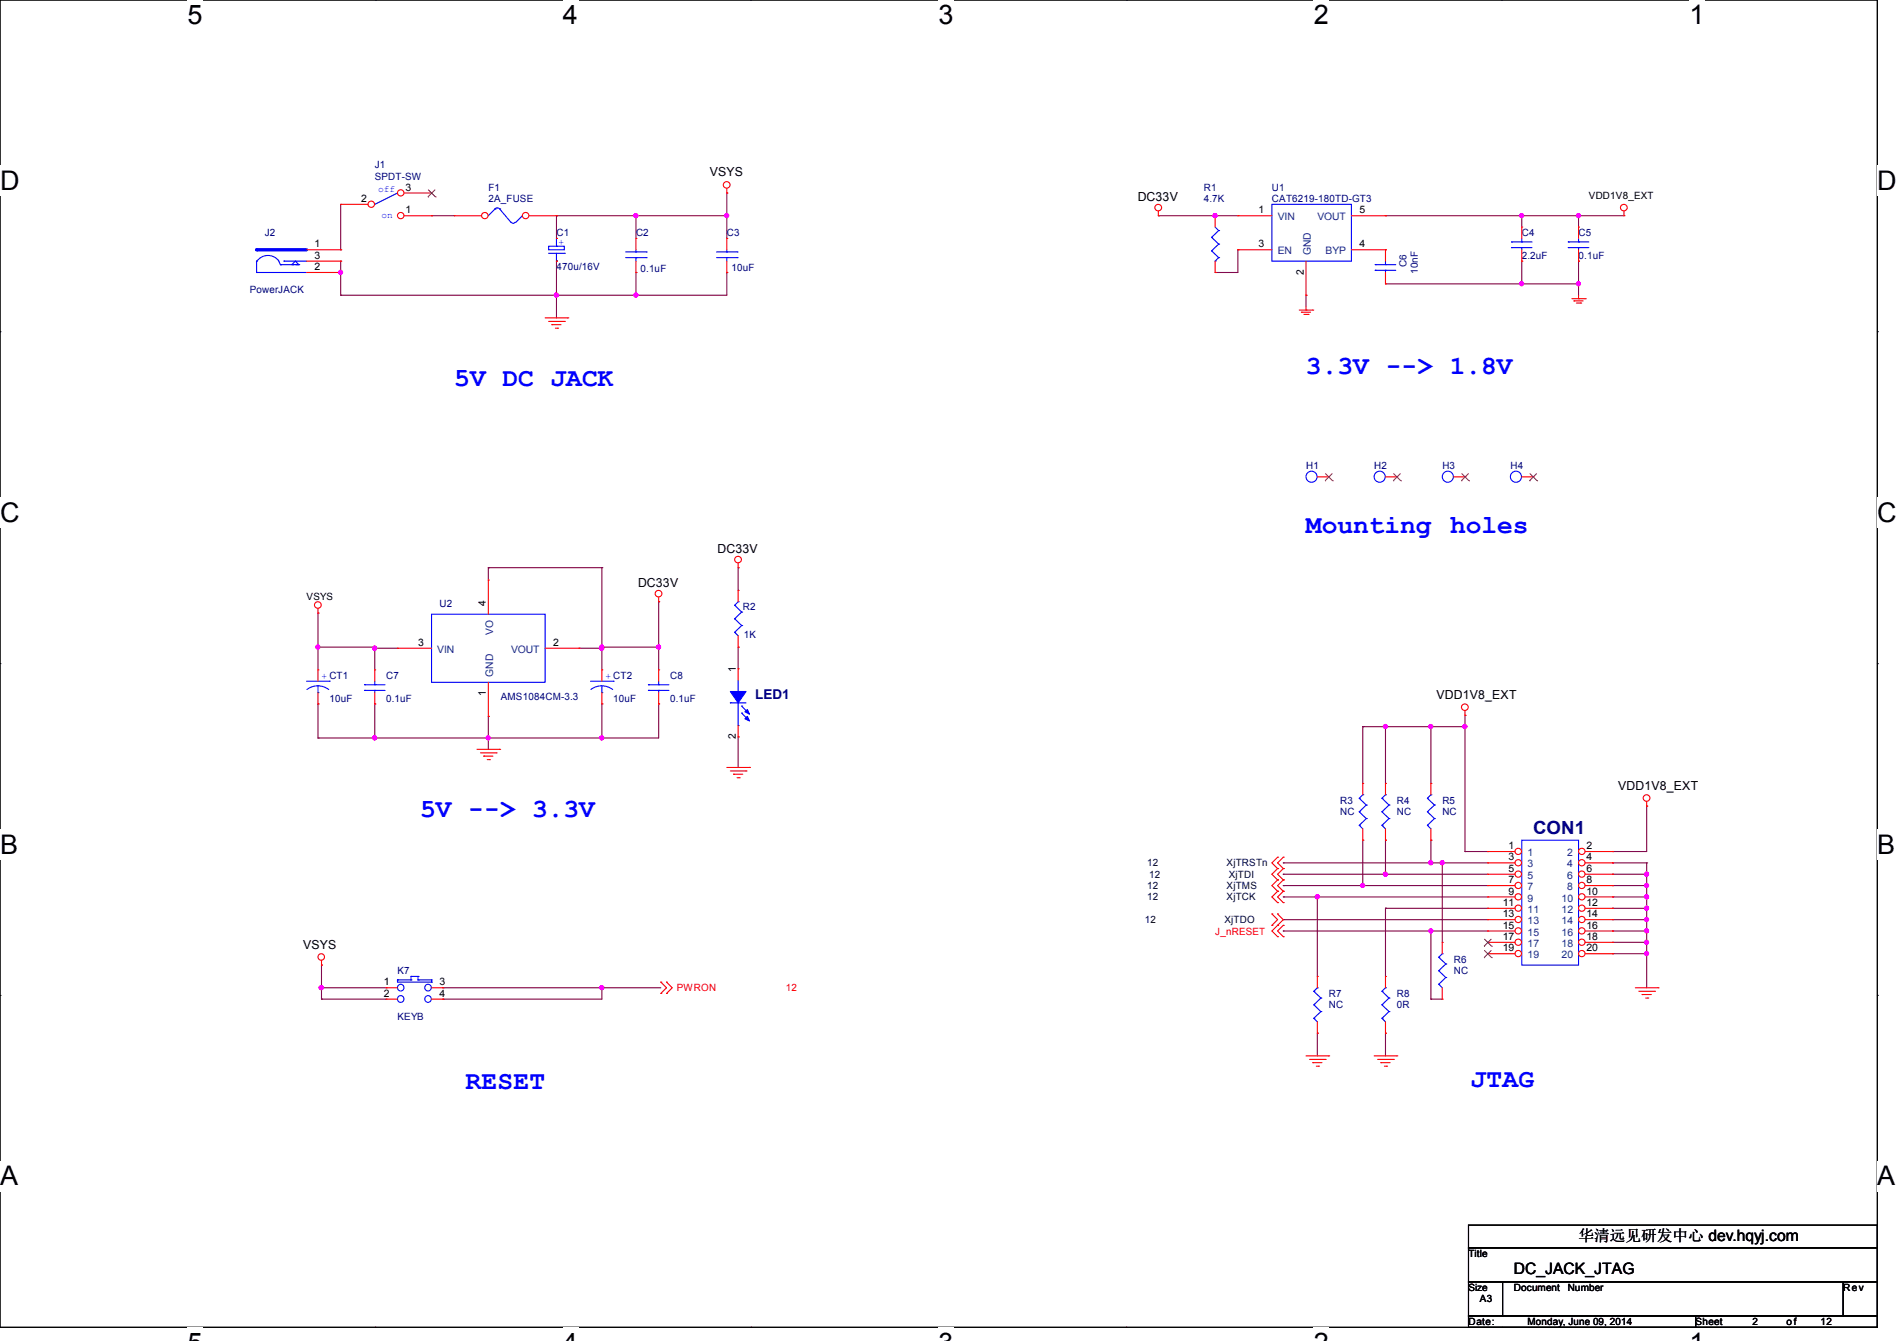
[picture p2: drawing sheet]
<svg xmlns="http://www.w3.org/2000/svg" width="297mm" height="210mm" viewBox="0 0 297 210" stroke-linecap="round" stroke-linejoin="round" font-family="sans-serif">
<path d="M0 0h293.9v207.9h-293.9z" fill="none" stroke="#000" stroke-width=".17"/>
<g fill="#fff">
<path d="M29.4 0h2.3v4.7h-2.3z"/>
<path d="M29.4 207.9h2.3v2.1h-2.3z"/>
</g>
<path d="M58.8 0h.1M58.8 207.9h.1" fill="none" stroke="#000" stroke-width=".17"/>
<g fill="#fff">
<path d="M88.1 0h2.4v4.7h-2.4z"/>
<path d="M88.1 207.9h2.4v2.1h-2.4z"/>
</g>
<path d="M117.6 0h.1M117.6 207.9h.1" fill="none" stroke="#000" stroke-width=".17"/>
<g fill="#fff">
<path d="M146.9 0h2.4v4.7h-2.4z"/>
<path d="M146.9 207.9h2.4v2.1h-2.4z"/>
</g>
<path d="M176.3 0h.1M176.3 207.9h.1" fill="none" stroke="#000" stroke-width=".17"/>
<g fill="#fff">
<path d="M205.7 0h2.4v4.7h-2.4z"/>
<path d="M205.7 207.9h2.4v2.1h-2.4z"/>
</g>
<path d="M235.1 0h.1M235.1 207.9h.1" fill="none" stroke="#000" stroke-width=".17"/>
<g fill="#fff">
<path d="M264.5 0h2.4v4.7h-2.4z"/>
<path d="M264.5 207.9h2.4v2.1h-2.4z"/>
<path d="M0 26h3v4.7h-3z"/>
<path d="M293.9 26h3.1v4.7h-3.1z"/>
<path d="M0 77.9h3v4.7h-3z"/>
<path d="M293.9 77.9h3.1v4.7h-3.1z"/>
</g>
<path d="M0 51.9h.1M293.9 51.9h.1" fill="none" stroke="#000" stroke-width=".17"/>
<g fill="#fff">
<path d="M0 129.9h2.8v4.7h-2.8z"/>
<path d="M293.9 129.9h2.9v4.7h-2.9z"/>
</g>
<path d="M0 103.9h.1M293.9 103.9h.1" fill="none" stroke="#000" stroke-width=".17"/>
<g fill="#fff">
<path d="M-.1 181.8h2.9v4.8h-2.9z"/>
<path d="M293.8 181.8h3v4.8h-3z"/>
</g>
<path d="M0 155.9h.1M293.9 155.9h.1M229.9 191.9h64v3.5h-64zM229.9 195.4h64v5.3h-64zM229.9 200.7h5.3v5.4h-5.3zM229.9 206.1h35.6v1.8h-35.6zM235.2 200.7h53.4v5.4h-53.4zM265.5 206.1h28.4v1.8h-28.4zM288.6 200.7h5.3v5.4h-5.3z" fill="none" stroke="#000" stroke-width=".17"/>
<g fill="none" stroke="#800040" stroke-width=".17">
<path d="M53.3 39.1h.1M53.3 32v7.1M67.6 33.8h.1M67.6 33.8h3.5M87.1 33.8h.1M87.1 33.8h26.7M87.1 33.8v3.5M99.6 33.8h.1M99.6 33.8v3.5M113.8 33.8h.1M113.8 30.2h.1M113.8 30.2v7.1"/>
<path d="M181.4 33.8h.1M181.4 33.8h12.4M190.2 33.8h.1M193.8 39.1h.1M193.8 39.1v3.6h-3.6M216.9 33.8h.1M216.9 33.8h37.4M238.3 33.8h.1M238.3 33.8v1.8M247.1 33.8h.1M247.1 33.8v1.8M53.3 42.7h.1"/>
<path d="M53.3 46.2h.1M53.3 40.9h.1M53.3 40.9v5.3M87.1 46.2h.1M87.1 40.9h.1M87.1 40.9v8.9M99.6 46.2h.1M99.6 42.7h.1M99.6 42.7v3.5M113.8 42.7h.1M113.8 42.7v3.5h-60.5M190.2 42.7h.1"/>
<path d="M204.5 46.2h.1M204.5 46.2v1.8M216.9 44.4h.1M216.9 44.4h30.2M238.3 44.4h.1M238.3 40.9h.1M238.3 40.9v3.5M247.1 44.4h.1M247.1 40.9h.1M247.1 40.9v5.3M49.8 96h.1M49.8 96v8.9"/>
<path d="M76.5 88.9h.1M76.5 88.9v1.9M76.5 88.9h17.7M94.2 88.9h.1M94.2 88.9v16M103.1 94.2h.1M103.1 94.2v10.7M115.6 88.9h.1M115.6 88.9v3.6M49.8 101.3h.1M49.8 110.2h.1M49.8 115.6h.1"/>
<path d="M49.8 101.3h8.9M49.8 110.2v5.4M58.7 101.3h.1M58.7 101.5h.1M58.7 115.6h.1M58.7 110.2h.1M58.7 101.3v3.6M58.7 110.2v5.4M58.7 101.5h3.5M76.5 112.2h.1M76.5 115.6h.1M76.5 112.2v5.1"/>
<path d="M90.7 101.5h.1M90.7 101.5h3.5M94.2 101.3h.1M94.2 115.6h.1M94.2 101.5h.1M94.2 110.2h.1M94.2 110.2v5.4M94.2 101.3h8.9M103.1 110.2h.1M103.1 101.3h.1M103.1 110.2v5.4h-53.3M115.6 101.3h.1"/>
<path d="M115.6 115.4h.1M115.6 101.3v3.4M115.6 115.4v4.8M213.4 113.8h.1M213.4 113.8h16M213.4 113.8v8.9M216.9 113.8h.1M216.9 113.8v8.9M224 113.8h.1M224 113.8v8.9M229.4 113.8h.1M229.4 112h.1"/>
<path d="M229.4 112v21.3M200.9 136.9h.1M200.9 135.1h.1M200.9 138.7h.1M200.9 136.9h32M200.9 135.1h32M200.9 138.7h32M213.4 131.6h.1M213.4 138.7h.1M213.4 131.6v7.1M216.9 136.9h.1M216.9 131.6h.1"/>
<path d="M216.9 131.6v5.3M224 131.6h.1M224 135.1h.1M224 131.6v3.5M225.8 135.1h.1M225.8 135.1v12.5M229.4 133.3h.1M229.4 133.3h3.5M252.5 133.3h.1M252.5 135.1h.1M252.5 138.7h.1M252.5 136.9h.1"/>
<path d="M252.5 136.9h5.3M252.5 135.1h5.3M252.5 138.7h5.3M257.8 126.2h.1M257.8 136.9h.1M257.8 138.7h.1M257.8 135.1h.1M257.8 126.2v7.1h-5.3M257.8 135.1v19.6M50.3 151.1h.1M50.3 154.7h.1M50.3 156.5h.1"/>
<path d="M50.3 156.5h10.2M50.3 151.1v5.4M50.3 154.7h10.2M69.3 156.5h.1M69.3 154.7h.1M69.3 154.7h34.2M94.2 154.7h.1M94.2 154.7v1.8h-24.9M200.9 144h.1M200.9 140.5h.1M200.9 145.8h.1M200.9 145.8h32"/>
<path d="M200.9 144h32M200.9 140.5h32M206.2 140.5h.1M206.2 140.5v12.4M216.9 142.2h.1M216.9 142.2v10.7M216.9 142.2h16M224 145.8h.1M224 156.5h.1M224 145.8v10.7M224 156.5h1.8M252.5 145.8h.1"/>
<path d="M252.5 149.4h.1M252.5 144h.1M252.5 147.6h.1M252.5 140.5h.1M252.5 142.2h.1M252.5 145.8h5.3M252.5 144h5.3M252.5 149.4h5.3M252.5 140.5h5.3M252.5 147.6h5.3M252.5 142.2h5.3M257.8 142.2h.1"/>
<path d="M257.8 140.5h.1M257.8 149.4h.1M257.8 144h.1M257.8 145.8h.1M257.8 147.6h.1M206.2 161.8h.1M206.2 161.8v3.6M216.9 161.8h.1M216.9 161.8v3.6"/>
</g>
<g fill="#f0f" stroke="#f0f" stroke-width=".17">
<circle cx="225.8" cy="135.1" r=".32"/>
<circle cx="216.9" cy="136.9" r=".32"/>
<circle cx="224" cy="113.8" r=".32"/>
<circle cx="216.9" cy="113.8" r=".32"/>
<circle cx="213.3" cy="138.7" r=".32"/>
<circle cx="229.3" cy="113.8" r=".32"/>
<circle cx="257.8" cy="145.8" r=".32"/>
<circle cx="257.8" cy="149.3" r=".32"/>
<circle cx="206.2" cy="140.4" r=".32"/>
<circle cx="257.8" cy="144" r=".32"/>
<circle cx="257.8" cy="138.7" r=".32"/>
<circle cx="257.8" cy="147.6" r=".32"/>
<circle cx="257.8" cy="140.4" r=".32"/>
<circle cx="257.8" cy="136.9" r=".32"/>
<circle cx="257.8" cy="142.2" r=".32"/>
<circle cx="224" cy="145.8" r=".32"/>
<circle cx="224" cy="135.1" r=".32"/>
<circle cx="94.2" cy="154.7" r=".32"/>
<circle cx="50.3" cy="154.7" r=".33"/>
<circle cx="94.2" cy="101.3" r=".32"/>
<circle cx="94.2" cy="101.5" r=".33"/>
<circle cx="103.1" cy="101.3" r=".32"/>
<circle cx="49.8" cy="101.3" r=".32"/>
<circle cx="58.6" cy="101.5" r=".33"/>
<circle cx="76.4" cy="115.5" r=".32"/>
<circle cx="58.7" cy="115.5" r=".32"/>
<circle cx="94.2" cy="115.5" r=".32"/>
<circle cx="113.8" cy="33.8" r=".32"/>
<circle cx="99.5" cy="33.8" r=".32"/>
<circle cx="53.3" cy="42.7" r=".32"/>
<circle cx="87.1" cy="46.2" r=".32"/>
<circle cx="99.5" cy="46.2" r=".32"/>
<circle cx="190.2" cy="33.8" r=".32"/>
<circle cx="247.1" cy="33.8" r=".32"/>
<circle cx="247.1" cy="44.4" r=".32"/>
<circle cx="238.2" cy="44.4" r=".32"/>
<circle cx="238.2" cy="33.8" r=".32"/>
</g>
<g fill="none" stroke="#f00" stroke-width=".17">
<path d="M113.8 30.2h.1M113.8 29.5v.7M181.4 33.8h.1M181.4 33.1v.7M254.3 33.8h.1M254.3 33.1v.7M85.3 49.8h3.6M85.9 50.3h2.4M86.4 50.8h.1M86.4 50.8h1.4M87 51.4h.3M87.3 51.4h.1"/>
<path d="M88.3 50.3h.1M88.9 49.8h.1M203.4 48.6h2.1M203.8 48.9h.1M203.8 48.9h1.4M204.1 49.2h.7M204.5 48.6h.1M204.5 48v.6M204.8 49.2h.1M205.5 48.6h.1M246.1 46.8h2.1M246.4 47.1h.1"/>
<path d="M246.4 47.1h1.5M246.8 47.5h.7M247.1 46.8h.1M247.1 46.2v.6M247.5 47.5h.1M248.2 46.8h.1M49.8 96h.1M49.8 95.3v.7M103.1 94.2h.1M103.1 93.5v.7M115.6 88.9h.1M115.6 88.2v.7"/>
<path d="M49.8 104.9h.1M49.8 110.2h.1M49.8 104.9v1.8M49.8 108.5v1.7M74.7 117.3h3.5M75.2 117.9h2.5M75.7 118.4h.1M75.7 118.4h1.5M76.3 119h.3M76.6 119h.1M77.7 117.9h.1M78.2 117.3h.1"/>
<path d="M229.4 112h.1M229.4 111.3v.7M113.8 120.2h3.5M114.3 120.7h2.5M114.9 121.2h.1M114.9 121.2h1.4M115.4 121.8h.3M115.7 121.8h.1M116.8 120.7h.1M117.3 120.2h.1M200 137.8h.1M200 136h.1"/>
<path d="M200 134.2h.1M200 139.6h.1M200 136l-.9 .9 .9 .9M200 134.2l-.9 .9 .9 .9M200 137.8l-.9 .9 .9 .9M200 139.6l-.9 .9 .9 .9M200.9 137.8h.1M200.9 136h.1M200.9 134.2h.1M200.9 139.6h.1M200.9 136l-.9 .9 .9 .9M200.9 134.2l-.9 .9 .9 .9"/>
<path d="M200.9 137.8l-.9 .9 .9 .9M200.9 139.6l-.9 .9 .9 .9M257.8 126.2h.1M257.8 125.5v.7M50.3 151.1h.1M50.3 150.4v.7M103.5 153.8h.1M103.5 155.6h.1M103.5 153.8l.9 .9-.9 .9M104.4 153.8h.1M104.4 155.6h.1M104.4 153.8l.8 .9-.8 .9"/>
<path d="M199.1 144.9h.1M199.1 143.1h.1M199.1 143.1l.9 .9-.9 .9M200 146.7h.1M200 144.9h.1M200 141.4h.1M200 143.1h.1M200 143.1l.9 .9-1.8 1.8 .9 .9M200.9 146.7h.1M200.9 144.9h.1M200.9 141.4h.1M200.9 144.9l-.9 .9 .9 .9"/>
<path d="M256 154.7h3.6M256.6 155.2h2.4M257.1 155.7h.1M257.1 155.7h1.4M257.6 156.3h.4M258 156.3h.1M259 155.2h.1M259.6 154.7h.1M204.5 165.4h3.5M205 165.9h2.5M205.5 166.4h.1M205.5 166.4h1.5"/>
<path d="M206.1 167h.3M206.4 167h.1M207.5 165.9h.1M208 165.4h.1M215.1 165.4h3.6M215.7 165.9h2.4M216.2 166.4h.1M216.2 166.4h1.4M216.7 167h.4M217.1 167h.1M218.1 165.9h.1M218.7 165.4h.1"/>
<circle cx="113.8" cy="29" r=".52"/>
<circle cx="181.3" cy="32.5" r=".52"/>
<circle cx="254.2" cy="32.5" r=".52"/>
<circle cx="49.8" cy="94.7" r=".52"/>
<circle cx="103.1" cy="93" r=".52"/>
<circle cx="115.6" cy="87.6" r=".52"/>
<circle cx="229.4" cy="110.7" r=".52"/>
<circle cx="257.8" cy="125" r=".52"/>
<circle cx="50.3" cy="149.9" r=".51"/>
</g>
<g fill="none" stroke="#00f" stroke-width=".17">
<path d="M40.2 42.7h.1M40.2 40.9h.1M40.2 42.7h7.8M40.2 40.9v1.8M43.6 40.7l.3 .7M43.7 40.9a2.12 2.12 0 0 0-3.6 .1M43.9 41.4h.1M43.9 41.4h2M44.4 40.9h.1M44.4 40.9h3.6M45.9 41.4h.1M46.2 40.9l-.5 .5h1.1h-.6"/>
<path d="M46.2 40.9h.1M46.2 40.9l.6 .5M46.8 41.4h.1M48 106.7h3.6M48.1 108a2.81 2.81 0 0 1 3.4 0M49.8 108.5h.1M49.8 107.4v1.1M51.6 106.7h.1"/>
</g>
<path d="M40.2 39.1h7.8" fill="none" stroke="#00f" stroke-width=".51"/>
<circle cx="40.2" cy="39.1" r=".25" fill="#00f"/>
<g fill="none" stroke="#f00" stroke-width=".17">
<path d="M48 39.1h5.3M53.3 39.1h.1M87.1 37.3h.1M48 40.9h5.3M48 42.7h5.3M53.3 40.9h.1M53.3 42.7h.1M87.1 40.9h.1M94.2 104.9h.1M94.2 110.2h.1M94.2 104.9v1.8M94.2 108.5v1.7"/>
<path d="M206.2 152.9h.1M206.2 152.9v1.8M206.2 161.8h.1M206.2 160v1.8"/>
</g>
<g fill="none" stroke="#00f" stroke-width=".17">
<path d="M85.9 38.6h2.4v.5h-2.4zM85.9 39.7h2.4M87.1 38.6h.1M87.1 37.3v1.3M87.1 39.7v1.2M88.3 39.7h.1M87.1 40.9h.1M92.5 106.7h3.5M92.5 108a2.81 2.81 0 0 1 3.4 0M94.2 108.5h.1M94.2 107.4v1.1M96 106.7h.1"/>
<path d="M205.7 159.5h.1M205.7 157.4h.1M205.7 155.2h.1M205.7 159.5l.5 .5M205.7 157.4l1.1 1M205.7 155.2l1.1 1.1M206.2 154.7h.1M206.2 154.7l-.5 .5M206.8 158.4h.1M206.8 156.3h.1M206.8 158.4l-1.1 1.1M206.8 156.3l-1.1 1.1"/>
</g>
<circle cx="226.7" cy="74.7" r=".87" fill="#fff" stroke="#00f" stroke-width=".17"/>
<g fill="none" stroke="#f00" stroke-width=".17">
<path d="M113.8 37.3h.1M113.8 37.3v1.8M190.2 33.8h.1M190.2 33.8v1.8M216.9 39.1h.1M216.9 39.1v1.8M247.1 35.6h.1M247.1 35.6v1.7M247.1 39.1v1.8M113.8 42.7h.1M113.8 40.9v1.8M190.2 42.7h.1"/>
<path d="M190.2 40.9v1.8M216.9 44.4h.1M216.9 42.7v1.7M247.1 40.9h.1M227.6 74.7h1.8M229.4 74.7h.1M103.1 110.2h.1M103.1 104.9h.1M103.1 104.9v1.8M103.1 108.5v1.7M213.4 131.6h.1M213.4 122.7h.1"/>
<path d="M213.4 122.7v1.8M213.4 129.8v1.8M224 131.6h.1M224 122.7h.1M224 122.7v1.8M224 129.8v1.8M216.9 152.9h.1M216.9 152.9v1.8M216.9 161.8h.1M216.9 160v1.8"/>
</g>
<path d="M228.8 75.3h.1M228.8 74.1l1.2 1.2M229.9 74.1l-1.1 1.2M230 75.3h.1" fill="none" stroke="#804000" stroke-width=".16"/>
<g fill="none" stroke="#00f" stroke-width=".17">
<path d="M62.2 30.2h.1M62.2 30.2l-3.5 1.8M112.2 39.5h3.2M113.8 39.5h.1M113.8 39.1v.4M115.4 39.5h.1M189.7 37.2h.1M189.7 39.3h.1M189.7 37.2l1.1 1M189.7 39.3l1.1 1M190.2 35.6l.6 .5M190.8 36.1h.1"/>
<path d="M190.8 38.2h.1M190.8 36.1l-1.1 1.1M190.8 38.2l-1.1 1.1M245.5 37.9h.1M245.5 38.8h.1M245.5 37.9h3.3M245.5 38.8h3.3M247.1 38.8h.1M247.1 37.9h.1M247.1 37.3v.6M247.1 38.8v.3M112.2 40.3h3.2"/>
<path d="M113.8 40.3h.1M113.8 40.3v.6M115.4 40.3h.1M190.2 40.9h.1M190.8 40.3h.1M190.8 40.3l-.6 .6M215.3 41.4h.1M215.3 42.3h.1M215.3 41.4h3.2M215.3 42.3h3.2M216.9 42.3h.1M216.9 41.4h.1"/>
<path d="M216.9 40.9v.5M216.9 42.3v.4M101.5 107.2h.1M101.5 108.1h.1M101.5 107.2h3.2M101.5 108.1h3.2M103.1 108.1h.1M103.1 107.2h.1M103.1 106.7v.5M103.1 108.1v.4M212.8 129.2h.1M212.8 127.1h.1"/>
<path d="M212.8 125h.1M212.8 129.2l.6 .6M212.8 127.1l1.1 1.1M212.8 125l1.1 1.1M213.4 124.5h.1M213.4 124.5l-.6 .5M213.9 128.2h.1M213.9 126.1h.1M213.9 128.2l-1.1 1M213.9 126.1l-1.1 1M223.5 129.2h.1M223.5 127.1h.1"/>
<path d="M223.5 125h.1M223.5 129.2l.5 .6M223.5 127.1l1.1 1.1M223.5 125l1.1 1.1M224 124.5h.1M224 124.5l-.5 .5M224.6 128.2h.1M224.6 126.1h.1M224.6 128.2l-1.1 1M224.6 126.1l-1.1 1M216.4 159.5h.1M216.4 157.4h.1"/>
<path d="M216.4 155.2h.1M216.4 159.5l.5 .5M216.4 157.4l1.1 1M216.4 155.2l1.1 1.1M216.9 154.7h.1M216.9 154.7l-.5 .5M217.5 158.4h.1M217.5 156.3h.1M217.5 158.4l-1.1 1.1M217.5 156.3l-1.1 1.1"/>
</g>
<circle cx="58.1" cy="32" r=".5" fill="#fff" stroke="#f00" stroke-width=".17"/>
<path d="M53.3 32h.1M53.3 32h4.3" fill="none" stroke="#f00" stroke-width=".17"/>
<circle cx="62.7" cy="30.2" r=".5" fill="#fff" stroke="#f00" stroke-width=".17"/>
<path d="M63.3 30.2h4.3M67.6 30.2h.1" fill="none" stroke="#f00" stroke-width=".17"/>
<path d="M67 30.8h.1M67 29.7l1.2 1.1M68.1 29.7l-1.1 1.1M68.2 30.8h.1" fill="none" stroke="#804000" stroke-width=".16"/>
<circle cx="62.7" cy="33.8" r=".5" fill="#fff" stroke="#f00" stroke-width=".17"/>
<path d="M63.3 33.8h4.3M67.6 33.8h.1" fill="none" stroke="#f00" stroke-width=".17"/>
<circle cx="205.3" cy="74.7" r=".87" fill="#fff" stroke="#00f" stroke-width=".17"/>
<path d="M206.2 74.7h1.8M208 74.7h.1M76.5 90.8h.1M76.5 90.8v5.4M62.2 101.5h.1M62.2 101.5h5.4M76.5 112.2h.1M76.5 106.8v5.4M85.3 101.5h5.4M90.7 101.5h.1" fill="none" stroke="#f00" stroke-width=".17"/>
<path d="M207.5 75.3h.1M207.5 74.1l1.1 1.2M208.6 74.1l-1.1 1.2M208.6 75.3h.1" fill="none" stroke="#804000" stroke-width=".16"/>
<path d="M67.6 96.2h17.7v10.6h-17.7z" fill="none" stroke="#00f" stroke-width=".17"/>
<circle cx="237.3" cy="74.7" r=".87" fill="#fff" stroke="#00f" stroke-width=".17"/>
<g fill="none" stroke="#f00" stroke-width=".17">
<path d="M99.6 37.3h.1M99.6 37.3v1.8M193.8 33.8h.1M193.8 39.1h.1M193.8 33.8h5.3M193.8 39.1h5.3M211.6 33.8h5.3M211.6 39.1h5.3M216.9 39.1h.1M216.9 33.8h.1M238.3 35.6h.1M238.3 35.6v1.7"/>
<path d="M238.3 39.1v1.8M99.6 42.7h.1M99.6 40.9v1.8M204.5 46.2h.1M204.5 40.9v5.3M238.3 40.9h.1M238.3 74.7h1.7M240 74.7h.1M115.6 92.5h.1M115.6 92.5v1.7M115.6 99.6v1.7M115.6 101.3h.1"/>
<path d="M115.6 104.7h.1M115.6 115.4h.1M115.6 104.7v1.8M115.6 113.6v1.8M216.9 131.6h.1M216.9 122.7h.1M216.9 122.7v1.8M216.9 129.8v1.8M60.5 154.7h.1M60.5 156.5h.1M60.5 154.7h1.7M60.5 156.5h1.7"/>
<path d="M67.6 154.7h1.7M67.6 156.5h1.7M69.3 154.7h.1M69.3 156.5h.1M225.8 156.5h.1M225.8 147.6h.1M225.8 147.6v1.8M225.8 154.7v1.8"/>
</g>
<path d="M239.5 75.3h.1M239.5 74.1l1.1 1.2M240.6 74.1l-1.1 1.2M240.6 75.3h.1" fill="none" stroke="#804000" stroke-width=".16"/>
<g fill="none" stroke="#00f" stroke-width=".17">
<path d="M98 39.5h3.2M99.6 39.5h.1M99.6 39.1v.4M101.2 39.5h.1M199.1 32h12.5v8.9h-12.5zM236.6 37.9h.1M236.6 38.8h.1M236.6 37.9h3.3M236.6 38.8h3.3M238.3 38.8h.1M238.3 37.9h.1M238.3 37.3v.6"/>
<path d="M238.3 38.8v.3M98 40.3h3.2M99.6 40.3h.1M99.6 40.3v.6M101.2 40.3h.1M115 99h.1M115 96.9h.1M115 94.8h.1M115 99l.6 .6M115 96.9l1.1 1.1M115 94.8l1.1 1M115.6 94.2h.1"/>
<path d="M115.6 94.2l-.6 .6M116.1 98h.1M116.1 95.8h.1M116.1 98l-1.1 1M116.1 95.8l-1.1 1.1M114.3 110.1h.1M114.3 110.1h2.5M115.6 108.3h.1M115.6 113.6h.1M115.6 106.5v1.8M115.6 110.1v3.5M116.1 110.6h.1"/>
<path d="M116.1 111.7h.1M116.1 110.6l1.1 1.1M116.1 111.7l1.1 1M216.4 129.2h.1M216.4 127.1h.1M216.4 125h.1M216.4 129.2l.5 .6M216.4 127.1l1.1 1.1M216.4 125l1.1 1.1M216.9 124.5h.1M216.9 124.5l-.5 .5M217.5 128.2h.1"/>
<path d="M217.5 126.1h.1M217.5 128.2l-1.1 1M217.5 126.1l-1.1 1M238.3 131.6h8.8v19.5h-8.8zM62.2 153.5h.1M62.2 153.5v.3h5.4M62.2 153.5h2.1M64.3 152.9h.1M64.3 153.5h.1M64.3 152.9h1.1M64.3 152.9v.6M65.4 153.5h.1"/>
<path d="M65.4 152.9h.1M65.4 153.5h2.2M65.4 152.9v.6M67.6 153.8h.1M67.6 153.5h.1M67.6 153.5v.3M225.3 154.1h.1M225.3 152h.1M225.3 149.9h.1M225.3 154.1l.5 .6M225.3 152l1.1 1.1M225.3 149.9l1.1 1.1"/>
<path d="M225.8 149.4h.1M225.8 149.4l-.5 .5M226.4 153.1h.1M226.4 151h.1M226.4 153.1l-1.1 1M226.4 151l-1.1 1"/>
<circle cx="62.7" cy="156.4" r=".52"/>
<circle cx="62.7" cy="154.7" r=".52"/>
<circle cx="67" cy="154.7" r=".52"/>
<circle cx="67" cy="156.4" r=".52"/>
</g>
<g fill="#00f" stroke="#00f" stroke-width=".17">
<path d="M114.3 108.3h2.5l-1.2 1.8z" fill-rule="evenodd"/>
<path d="M117 112.2l.3 .7-.7-.3z" fill-rule="evenodd"/>
<path d="M116.6 111.5l.4-.4 .3 .7z" fill-rule="evenodd"/>
</g>
<circle cx="237.7" cy="133.3" r=".5" fill="#fff" stroke="#f00" stroke-width=".17"/>
<path d="M232.9 133.3h.1M232.9 133.3h4.3" fill="none" stroke="#f00" stroke-width=".17"/>
<circle cx="247.7" cy="133.3" r=".5" fill="#fff" stroke="#f00" stroke-width=".17"/>
<path d="M248.2 133.3h4.3M252.5 133.3h.1" fill="none" stroke="#f00" stroke-width=".17"/>
<circle cx="237.7" cy="135.1" r=".5" fill="#fff" stroke="#f00" stroke-width=".17"/>
<path d="M232.9 135.1h.1M232.9 135.1h4.3" fill="none" stroke="#f00" stroke-width=".17"/>
<circle cx="247.7" cy="135.1" r=".5" fill="#fff" stroke="#f00" stroke-width=".17"/>
<path d="M248.2 135.1h4.3M252.5 135.1h.1" fill="none" stroke="#f00" stroke-width=".17"/>
<circle cx="237.7" cy="136.9" r=".5" fill="#fff" stroke="#f00" stroke-width=".17"/>
<path d="M232.9 136.9h.1M232.9 136.9h4.3" fill="none" stroke="#f00" stroke-width=".17"/>
<circle cx="247.7" cy="136.9" r=".5" fill="#fff" stroke="#f00" stroke-width=".17"/>
<path d="M248.2 136.9h4.3M252.5 136.9h.1" fill="none" stroke="#f00" stroke-width=".17"/>
<circle cx="237.7" cy="138.7" r=".5" fill="#fff" stroke="#f00" stroke-width=".17"/>
<path d="M232.9 138.7h.1M232.9 138.7h4.3" fill="none" stroke="#f00" stroke-width=".17"/>
<circle cx="247.7" cy="138.7" r=".5" fill="#fff" stroke="#f00" stroke-width=".17"/>
<path d="M248.2 138.7h4.3M252.5 138.7h.1" fill="none" stroke="#f00" stroke-width=".17"/>
<circle cx="237.7" cy="140.4" r=".5" fill="#fff" stroke="#f00" stroke-width=".17"/>
<path d="M232.9 140.5h.1M232.9 140.5h4.3" fill="none" stroke="#f00" stroke-width=".17"/>
<circle cx="247.7" cy="140.4" r=".5" fill="#fff" stroke="#f00" stroke-width=".17"/>
<path d="M248.2 140.5h4.3M252.5 140.5h.1" fill="none" stroke="#f00" stroke-width=".17"/>
<circle cx="237.7" cy="142.2" r=".5" fill="#fff" stroke="#f00" stroke-width=".17"/>
<path d="M232.9 142.2h.1M232.9 142.2h4.3" fill="none" stroke="#f00" stroke-width=".17"/>
<circle cx="247.7" cy="142.2" r=".5" fill="#fff" stroke="#f00" stroke-width=".17"/>
<path d="M248.2 142.2h4.3M252.5 142.2h.1" fill="none" stroke="#f00" stroke-width=".17"/>
<circle cx="237.7" cy="144" r=".5" fill="#fff" stroke="#f00" stroke-width=".17"/>
<path d="M232.9 144h.1M232.9 144h4.3" fill="none" stroke="#f00" stroke-width=".17"/>
<circle cx="247.7" cy="144" r=".5" fill="#fff" stroke="#f00" stroke-width=".17"/>
<path d="M248.2 144h4.3M252.5 144h.1" fill="none" stroke="#f00" stroke-width=".17"/>
<circle cx="237.7" cy="145.8" r=".5" fill="#fff" stroke="#f00" stroke-width=".17"/>
<path d="M232.9 145.8h.1M232.9 145.8h4.3" fill="none" stroke="#f00" stroke-width=".17"/>
<circle cx="247.7" cy="145.8" r=".5" fill="#fff" stroke="#f00" stroke-width=".17"/>
<path d="M248.2 145.8h4.3M252.5 145.8h.1" fill="none" stroke="#f00" stroke-width=".17"/>
<circle cx="237.7" cy="147.6" r=".5" fill="#fff" stroke="#f00" stroke-width=".17"/>
<path d="M232.9 147.6h.1M232.9 147.6h4.3" fill="none" stroke="#f00" stroke-width=".17"/>
<path d="M232.3 148.2h.1M232.4 147l1.1 1.2M233.5 147l-1.2 1.2M233.5 148.2h.1" fill="none" stroke="#804000" stroke-width=".16"/>
<circle cx="247.7" cy="147.6" r=".5" fill="#fff" stroke="#f00" stroke-width=".17"/>
<path d="M248.2 147.6h4.3M252.5 147.6h.1" fill="none" stroke="#f00" stroke-width=".17"/>
<circle cx="237.7" cy="149.3" r=".5" fill="#fff" stroke="#f00" stroke-width=".17"/>
<path d="M232.9 149.4h.1M232.9 149.4h4.3" fill="none" stroke="#f00" stroke-width=".17"/>
<path d="M232.3 150h.1M232.4 148.8l1.1 1.2M233.5 148.8l-1.2 1.2M233.5 150h.1" fill="none" stroke="#804000" stroke-width=".16"/>
<circle cx="247.7" cy="149.3" r=".5" fill="#fff" stroke="#f00" stroke-width=".17"/>
<path d="M58.7 110.2h.1M58.7 104.9h.1M58.7 104.9v1.8M58.7 108.5v1.7M248.2 149.4h4.3M252.5 149.4h.1" fill="none" stroke="#f00" stroke-width=".17"/>
<g fill="none" stroke="#00f" stroke-width=".17">
<path d="M77.5 32.7l.4-.1 .3 .1M77.5 32.7h.1M77.5 32.7l-1 1.1M78.2 32.7h.1M78.2 32.7l1.8 2.1M80 34.8l.3 .2 .4-.2M81.8 33.8h.1M81.8 33.8l-1.1 1M57.1 107.2h.1M57.1 108.1h.1M57.1 107.2h3.2M57.1 108.1h3.2"/>
<path d="M58.7 108.1h.1M58.7 107.2h.1M58.7 106.7v.5M58.7 108.1v.4"/>
</g>
<circle cx="75.9" cy="33.8" r=".5" fill="#fff" stroke="#f00" stroke-width=".17"/>
<path d="M71.1 33.8h.1M71.1 33.8h4.3" fill="none" stroke="#f00" stroke-width=".17"/>
<circle cx="82.3" cy="33.8" r=".5" fill="#fff" stroke="#f00" stroke-width=".17"/>
<path d="M82.8 33.8h4.3M87.1 33.8h.1" fill="none" stroke="#f00" stroke-width=".17"/>
<circle cx="216" cy="74.7" r=".87" fill="#fff" stroke="#00f" stroke-width=".17"/>
<path d="M216.9 74.7h1.8M218.7 74.7h.1" fill="none" stroke="#f00" stroke-width=".17"/>
<path d="M218.1 75.3h.1M218.2 74.1l1.1 1.2M219.3 74.1l-1.2 1.2M219.3 75.3h.1" fill="none" stroke="#804000" stroke-width=".16"/>
<g fill="#f0f" stroke="#f0f" stroke-width=".17">
<circle cx="225.8" cy="135.1" r=".32"/>
<circle cx="216.9" cy="136.9" r=".32"/>
<circle cx="224" cy="113.8" r=".32"/>
<circle cx="216.9" cy="113.8" r=".32"/>
<circle cx="213.3" cy="138.7" r=".32"/>
<circle cx="229.3" cy="113.8" r=".32"/>
<circle cx="257.8" cy="145.8" r=".32"/>
<circle cx="257.8" cy="149.3" r=".32"/>
<circle cx="206.2" cy="140.4" r=".32"/>
<circle cx="257.8" cy="144" r=".32"/>
<circle cx="257.8" cy="138.7" r=".32"/>
<circle cx="257.8" cy="147.6" r=".32"/>
<circle cx="257.8" cy="140.4" r=".32"/>
<circle cx="257.8" cy="136.9" r=".32"/>
<circle cx="257.8" cy="142.2" r=".32"/>
<circle cx="224" cy="145.8" r=".32"/>
<circle cx="224" cy="135.1" r=".32"/>
<circle cx="94.2" cy="154.7" r=".32"/>
<circle cx="50.3" cy="154.7" r=".33"/>
<circle cx="94.2" cy="101.3" r=".32"/>
<circle cx="94.2" cy="101.5" r=".33"/>
<circle cx="103.1" cy="101.3" r=".32"/>
<circle cx="49.8" cy="101.3" r=".32"/>
<circle cx="58.6" cy="101.5" r=".33"/>
<circle cx="76.4" cy="115.5" r=".32"/>
<circle cx="58.7" cy="115.5" r=".32"/>
<circle cx="94.2" cy="115.5" r=".32"/>
<circle cx="113.8" cy="33.8" r=".32"/>
<circle cx="99.5" cy="33.8" r=".32"/>
<circle cx="53.3" cy="42.7" r=".32"/>
<circle cx="87.1" cy="46.2" r=".32"/>
<circle cx="99.5" cy="46.2" r=".32"/>
<circle cx="190.2" cy="33.8" r=".32"/>
<circle cx="247.1" cy="33.8" r=".32"/>
<circle cx="247.1" cy="44.4" r=".32"/>
<circle cx="238.2" cy="44.4" r=".32"/>
<circle cx="238.2" cy="33.8" r=".32"/>
</g>
<g font-size="4.2">
<text x="29.4" y="3.8">5</text>
<text x="88.1" y="3.8">4</text>
<text x="146.9" y="3.8">3</text>
<text x="205.7" y="3.8">2</text>
<text x="264.5" y="3.8">1</text>
<text x="0" y="29.8">D</text>
<text x="293.9" y="29.8">D</text>
<text x="0" y="81.7">C</text>
<text x="293.9" y="81.7">C</text>
<text x="0" y="133.7">B</text>
<text x="293.9" y="133.7">B</text>
<text x="0" y="185.6">A</text>
<text x="293.9" y="185.6">A</text>
</g>
<g font-size="4.1" fill="#00f">
<text x="204.5" y="58.6">3.3V --&gt; 1.8V</text>
<text x="71.1" y="60.4">5V DC JACK</text>
<text x="204.5" y="83.5">Mounting</text>
<text x="227" y="83.5">holes</text>
<text x="65.8" y="127.9">5V --&gt; 3.3V</text>
<text x="72.9" y="170.6">RESET</text>
<text x="230.3" y="170.3">JTAG</text>
</g>
<text font-size="2.8" fill="#000080" x="240" y="130.6">CON1</text>
<g font-size="2.5">
<text x="247.1" y="194.3">华清远见研发中心 dev.hqyj.com</text>
<text x="237" y="199.4">DC_JACK_JTAG</text>
</g>
<text font-size="2.1" fill="#000080" x="118.2" y="109.4">LED1</text>
<g font-size="1.9">
<text x="111.1" y="27.6">VSYS</text>
<text x="178.1" y="31.5">DC33V</text>
<text x="112.3" y="86.6">DC33V</text>
<text x="99.9" y="91.9">DC33V</text>
<text x="224.9" y="109.5">VDD1V8_EXT</text>
<text x="253.4" y="123.7">VDD1V8_EXT</text>
<text x="47.5" y="148.6">VSYS</text>
</g>
<g font-size="1.6" fill="#000080">
<text x="58.7" y="26.3">J1</text>
<text x="58.7" y="28.1">SPDT-SW</text>
<text x="76.5" y="29.9">F1</text>
<text x="188.5" y="29.9">R1</text>
<text x="199.1" y="29.9">U1</text>
<text x="76.5" y="31.7">2A_FUSE</text>
<text x="188.5" y="31.7">4.7K</text>
<text x="199.1" y="31.7">CAT6219-180TD-GT3</text>
<text x="41.4" y="37">J2</text>
<text x="87.1" y="37">C1</text>
<text x="99.6" y="37">C2</text>
<text x="113.8" y="37">C3</text>
<text x="238.3" y="37">C4</text>
<text x="238.3" y="40.6">2.2uF</text>
<text x="247.2" y="37">C5</text>
<text x="247.2" y="40.6">0.1uF</text>
<text x="39.1" y="45.9">PowerJACK</text>
<text x="87.1" y="42.3">470u/16V</text>
<text x="100.3" y="42.7">0.1uF</text>
<text x="114.5" y="42.5">10uF</text>
<text x="204.5" y="73.4">H1</text>
<text x="215.2" y="73.4">H2</text>
<text x="225.8" y="73.4">H3</text>
<text x="236.5" y="73.4">H4</text>
<text x="68.8" y="95.1">U2</text>
<text x="116.3" y="95.5">R2</text>
<text x="116.5" y="99.9">1K</text>
<text x="60.5" y="106.3">C7</text>
<text x="104.9" y="106.3">C8</text>
<text x="51.6" y="109.9">10uF</text>
<text x="60.5" y="109.9">0.1uF</text>
<text x="78.4" y="109.6">AMS1084CM-3.3</text>
<text x="96" y="109.9">10uF</text>
<text x="104.9" y="109.9">0.1uF</text>
<text x="209.8" y="125.9">R3</text>
<text x="218.7" y="125.9">R4</text>
<text x="225.8" y="125.9">R5</text>
<text x="209.8" y="127.7">NC</text>
<text x="218.7" y="127.7">NC</text>
<text x="225.8" y="127.7">NC</text>
<text x="62.2" y="152.6">K7</text>
<text x="227.6" y="150.8">R6</text>
<text x="227.6" y="152.6">NC</text>
<text x="62.2" y="159.7">KEYB</text>
<text x="208" y="156.1">R7</text>
<text x="208" y="157.9">NC</text>
<text x="218.7" y="156.1">R8</text>
<text x="218.7" y="157.9">0R</text>
</g>
<g font-size="1.6">
<text x="63.5" y="29.8">3</text>
<text x="56.6" y="31.6">2</text>
<text x="63.5" y="33.4">1</text>
<text x="197" y="33.4">1</text>
<text x="212.8" y="33.4">5</text>
<text x="248.8" y="31.1">VDD1V8_EXT</text>
<text x="49.2" y="38.7">1</text>
<text x="49.2" y="40.5">3</text>
<text x="197" y="38.7">3</text>
<text x="212.8" y="38.7">4</text>
<text x="49.2" y="42.3">2</text>
<text x="204.1" y="43" transform="rotate(-90 204.1 43)">2</text>
<text x="48" y="93.9">VSYS</text>
<text x="76.1" y="95" transform="rotate(-90 76.1 95)">4</text>
<text x="65.5" y="101.1">3</text>
<text x="86.6" y="101.1">2</text>
<text x="115.2" y="105.3" transform="rotate(-90 115.2 105.3)">1</text>
<text x="76.1" y="109" transform="rotate(-90 76.1 109)">1</text>
<text x="115.2" y="115.7" transform="rotate(-90 115.2 115.7)">2</text>
<text x="236.2" y="133">1</text>
<text x="236.2" y="134.7">3</text>
<text x="236.2" y="136.5">5</text>
<text x="248.4" y="133">2</text>
<text x="248.4" y="134.7">4</text>
<text x="248.4" y="136.5">6</text>
<text x="235.3" y="141.9">11</text>
<text x="235.3" y="143.6">13</text>
<text x="236.2" y="138.3">7</text>
<text x="236.2" y="140.1">9</text>
<text x="248.4" y="138.3">8</text>
<text x="248.4" y="140.1">10</text>
<text x="248.4" y="141.9">12</text>
<text x="248.4" y="143.6">14</text>
<text x="235.3" y="145.4">15</text>
<text x="235.3" y="147.2">17</text>
<text x="235.3" y="149">19</text>
<text x="248.4" y="145.4">16</text>
<text x="248.4" y="147.2">18</text>
<text x="248.4" y="149">20</text>
<text x="60.1" y="154.3">1</text>
<text x="68.8" y="154.3">3</text>
<text x="60.1" y="156.1">2</text>
<text x="68.8" y="156.1">4</text>
<text x="229.9" y="196.9">Title</text>
<text x="229.9" y="202.2">Size</text>
<text x="231.7" y="204">A3</text>
<text x="237" y="202.2">Document</text>
<text x="245.4" y="202.2">Number</text>
<text x="288.6" y="202.2">Rev</text>
<text x="229.9" y="207.5">Date:</text>
<text x="239.2" y="207.5">Monday, June 09, 2014</text>
<text x="265.5" y="207.5">Sheet</text>
<text x="274.4" y="207.5">2</text>
<text x="279.7" y="207.5">o f</text>
<text x="285" y="207.5">12</text>
</g>
<g font-size="1.6" fill="#004080">
<text x="200" y="34.5">VIN</text>
<text x="206.3" y="34.5">VOUT</text>
<text x="200" y="39.8">EN</text>
<text x="205.3" y="40" transform="rotate(-90 205.3 40)">GND</text>
<text x="207.5" y="39.8">BYP</text>
<text x="77.2" y="99.4" transform="rotate(-90 77.2 99.4)">VO</text>
<text x="68.5" y="102.2">VIN</text>
<text x="77.2" y="106" transform="rotate(-90 77.2 106)">GND</text>
<text x="80" y="102.2">VOUT</text>
<text x="239.2" y="134.1">1</text>
<text x="239.2" y="135.8">3</text>
<text x="239.2" y="137.6">5</text>
<text x="245.4" y="134.1">2</text>
<text x="245.4" y="135.8">4</text>
<text x="245.4" y="137.6">6</text>
<text x="239.2" y="139.4">7</text>
<text x="239.2" y="141.2">9</text>
<text x="239.2" y="143">11</text>
<text x="244.5" y="141.2">10</text>
<text x="244.5" y="143">12</text>
<text x="245.4" y="139.4">8</text>
<text x="239.2" y="144.7">13</text>
<text x="239.2" y="146.5">15</text>
<text x="239.2" y="148.3">17</text>
<text x="244.5" y="144.7">14</text>
<text x="244.5" y="146.5">16</text>
<text x="244.5" y="148.3">18</text>
<text x="239.2" y="150.1">19</text>
<text x="244.5" y="150.1">20</text>
</g>
<g font-size="1.6" fill="#000040">
<text x="179.6" y="135.7">12</text>
<text x="179.9" y="137.5">12</text>
<text x="192" y="135.7">XjTRSTn</text>
<text x="192.4" y="137.5">XjTDI</text>
<text x="179.6" y="139.2">12</text>
<text x="179.6" y="141">12</text>
<text x="192" y="139.2">XjTMS</text>
<text x="192" y="141">XjTCK</text>
<text x="179.3" y="144.6">12</text>
<text x="191.7" y="144.6">XjTDO</text>
</g>
<g font-size="1.6" fill="#f00">
<text x="190.3" y="146.3">J_nRESET</text>
<text x="106" y="155.2">PWRON</text>
<text x="123" y="155.2">12</text>
</g>
<g font-size="1.5" fill="#00f">
<text x="59.2" y="30">off</text>
<text x="59.7" y="34.1">on</text>
<text x="87.5" y="38.4">+</text>
<text x="50.3" y="106.3">+ CT1</text>
<text x="94.8" y="106.3">+ CT2</text>
</g>
<g font-size="1.5" fill="#000080">
<text x="220.2" y="41.8" transform="rotate(-90 220.2 41.8)">C6</text>
<text x="222" y="42.8" transform="rotate(-90 222 42.8)">10nF</text>
</g>
</svg>
